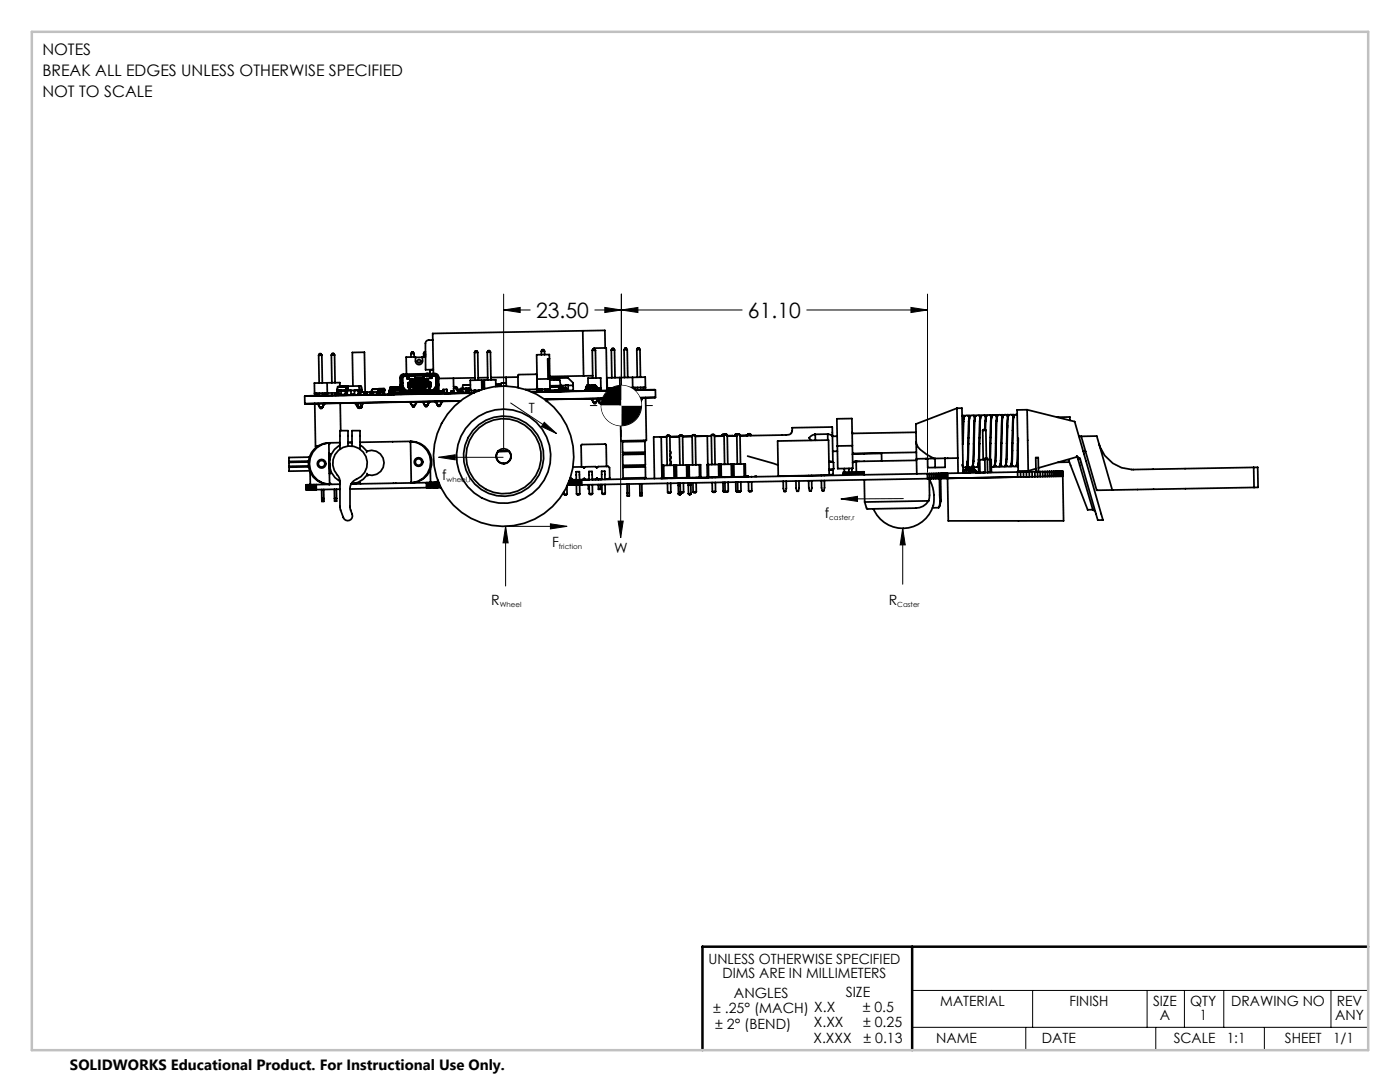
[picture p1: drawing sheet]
<svg xmlns="http://www.w3.org/2000/svg" width="279mm" height="216mm" viewBox="0 0 279 216" stroke-linecap="round" stroke-linejoin="round" font-family="sans-serif">
<g fill="none" stroke="#000" stroke-width=".35">
<path d="M62.4 79h-.5M62.4 79h.1M62.7 79h.1M62.8 78.5v.5M62.8 79h-.1M62.8 79h-1.9M62.8 79h-2v1.5h2M63.2 78.5v.5M63.6 70.9l.1 5.5M63.7 78.5v.4M64.2 70.9h-.6M64.2 70.9l-.2-.3h-.2l-.2 .3"/>
<path d="M64.2 70.9l.1 5.5M64.4 78.4v.5M64.9 78.4v.5M65.3 76.4v2.5h.1M65.4 78.9h.1M66.1 70.8l.1 5.6M66.3 78.4v.5M66.8 70.8h-.7M66.8 70.8l-.2-.3h-.3l-.2 .3M66.8 70.8l.1 5.6M66.9 78.4v.5M67.1 78.9h.1"/>
<path d="M67.3 77.8h.1M67.3 77.8v.3M67.3 78.1l.1 .6h.3M67.4 78.4l-4.6 .1M67.4 77.8h.1M67.4 77.8h-.1M67.4 78.1h.1M67.4 78.1h-.1M67.4 78.7v.2M67.6 77.8l.1 1.1M67.6 77.1h.1M67.6 78.1h-.2"/>
<path d="M67.7 78.6h.1M67.8 77.1v-.8l-5.1 .1 .1 2.1M68.1 77.8v1.1M68.1 78.6h.1M68.1 78.7h-.4M68.2 77.1h.1M68.3 77.1h.1M68.3 78.9h.1M68.4 77.1h.1M68.6 77.1h.1M68.7 78.9h-.4M68.7 78.9h.1"/>
<path d="M68.8 78.9h.1M68.9 77.1h.1M68.9 77.8v.8M68.9 78h-.8M68.9 78.6h.1M68.9 78.6v.3M68.9 78.7h-.8M69 77.9l.1 .8M69.1 77.8h-1.7M69.1 78.6h-.2M69.1 78.7h.1M69.1 77.1l-1.7 .1-.1 .6"/>
<path d="M69.1 78.7l.2 .1M69.2 78.9h-.1M69.2 78.9h.1M69.3 78.9h-.1M69.3 77.9v1M69.3 78.7h-.2M69.4 77.1l.1 .5h-.4M70 77.9l.1 .9M70.2 78.8h.1M70.4 78.8h-.1M70.4 78.8h.1M70.4 77l-.1-6.7h2.4l.2 8.5"/>
<path d="M70.5 78.8h-.1M70.6 78.8h.1M70.7 78.8h.1M70.7 77.9l.1 .9M70.8 78.6h-.7M70.8 78.8h-.7M71.5 77.9v.9M71.6 77.1h.5l.1 .6M71.6 78.8h-.1M71.6 78.8h.1M71.7 78.7l-.2 .1M71.7 78.6v.1"/>
<path d="M71.7 78.6h-.2M71.7 78.8h.1M71.7 77.9v.7M71.7 77.9l-.1-.9-2.5 .1-.1 .8M71.7 77.9h-2.7M71.8 78.8h-.1M71.8 78.8h.1M71.9 77.8v.2M71.9 78v.8M71.9 78.5h.1M71.9 78.6h-.2M71.9 77.1h.1"/>
<path d="M71.9 78.3h.8v.3M72 78.4l-.1 .4M72 78.8h-.2M72 78.8h.1M72.1 77.8h.1M72.1 77.8h-.4M72.1 78h.1M72.1 78h-.2M72.2 77.7l-.1 .1M72.2 77.7v.3M72.2 78h.1M72.2 78h-.1"/>
<path d="M72.2 78v.3M72.6 78.3l.1 .3M72.7 78.6v.2M72.9 78.8h-.1M72.9 78.8h.1M73 78.8h-.1M73 78.8h.1M73.1 78.8h-.1M73.2 78.3v.5M73.9 78.3l.1 .5M74 78.5v-.3h-.8v.4M74.1 78.5l-.1 .2"/>
<path d="M74.2 78.8h-.1M74.2 78.8h.1M74.2 78.3l.2 .4M74.2 78.3h-.1M74.2 78.1l-.3 .1M74.3 78.8h-.1M74.4 78.3h-.2M74.5 78.3v.5M74.5 77.7h.1M74.6 77.7h.1M75.2 77.7h.1M75.2 78.3v.2"/>
<path d="M75.2 78.5v.3M75.2 78.5v-.3h-.8v.3M75.5 78.7h-.1M75.5 78.7h.1M75.5 77.8v.2M75.5 78l.3 .2M75.5 78.2l.2 .5M75.5 78.3l-.2 .4M75.5 78.3l-.1-.6h-1l-.2 .1v.5M75.5 78.3h-.3M75.5 78.2l.2 .4M75.5 77.6v.2"/>
<path d="M75.5 77.6h1.2v.2M75.5 77.6h.1M75.6 78.7h-.1M75.7 78.5v.2M75.8 78.3l-.1 .2M75.9 77.8v.2M75.9 78h-.4M75.9 78v.2M76.3 77.8v.4M76.4 78.3l.1 .4M76.5 78.5v-.3h-.8v.3M76.7 78.7h-.1"/>
<path d="M76.7 78.7h.1M76.7 77.8h-1.2M76.7 77.8v.1M76.7 77.9l-.4 .1M76.7 77.9v.7h-.2M76.8 78.7h-.1M76.8 78.7h.1M77.4 78.7h.1M77.5 78.7h-.1M77.6 78.3v.4h.4M77.7 78l-.1 .3M77.7 78.7h.1"/>
<path d="M77.8 77.6h.1M77.8 77.6v.1M77.8 77.7h.1M77.8 77.7l.2 .9M77.8 77.9h-.2v.4M77.8 78.7h-.1M77.9 77.6h.1M77.9 77.6h-.1M77.9 77.7h-.1M77.9 77.7h.1M77.9 78.7h.1M78 78.6h.1"/>
<path d="M78.1 78.5l-.2 .2M78.1 77.6v.9M78.1 77.7h-.2M78.3 77.2v.1M78.4 77.7l-.2 .2-.1 .6M78.4 77.9l-.1 .6-.1 .2M78.4 77.7l.1 .2M78.5 77.9l.1 .7M78.5 77.6h-.6M78.5 77.6l-.1 .1M78.5 77.2h.1M78.5 77.7h-.1"/>
<path d="M78.5 77.9h.1M78.5 77.5v.1M78.5 77.5h.1M78.5 78.7h.1M78.5 78.5h.1M78.5 78.5v.2M78.5 78.6h-.2M78.6 78.6h.1M78.6 78.7h-.1M78.7 77.2h.1M78.7 77.5h.1M78.8 78.6h-.3"/>
<path d="M78.8 77.2h.1M79.2 77.2h.1M79.3 77.2h.1M79.4 77.5h.1M79.7 77.2h.1M79.8 77.5h.1M79.8 77.2h.1M79.9 77.2l-2 .1-.1 .3M79.9 77.5h-1.4M79.9 77.7h-1.5M79.9 77.9h-1.5M80 78.7h.1"/>
<path d="M80 78.6v.1M80 78.6h.1M80.1 78.7h-.1M80.1 78.7h.1M80.2 75l.3-.1 6.4-.1 .4 .4v1.6l-1 1.4-5.1 .1-1.1-1.3v-1.6zM80.3 78.5v.1M80.3 78.5h-.2M80.3 77.6v1.1h-.2M80.3 77.7l.1 .2M80.3 78.2l-.3 .5M80.3 78.5h-.1M80.3 75.2l6.6-.2 .2 .2 .1 1.6-1 1.2-5 .1-.9-1.2z"/>
<path d="M80.4 76.4h-.1M80.4 77h-.1M80.4 77.8v.1M80.5 77.9h-.2M80.5 77.9v.8M80.5 77.9h.1M80.6 78v.6M80.6 75.1l-.2 .2v1.8M81.1 75v.1M81.2 75v.2l-.1-.1M81.2 75v.6M81.4 76.4l.1 .1"/>
<path d="M81.4 76.4v.8M81.4 76.9h.5M81.4 77.2h.1M81.4 77.2l.4 .7 .1-.2M81.5 76.3l-.1 .1M81.5 76.3v.1M81.5 76.5v.6M81.5 77.1l-.1 .1M81.5 77.1l.4 .6M81.5 76.4v.1M81.6 75.3h-.4v.3M81.6 75.3v.3"/>
<path d="M81.6 75.6h-.4M81.6 75.2v-.2v.3M81.6 75.2v.4M81.7 75l-.1 .2M81.7 75h.1M81.9 76.6v.6h.4v-.3M81.9 76.6h.4v.3M81.9 76v-.1h.4v.4M81.9 76.6v.1M81.9 76.7v.2M81.9 76.9h.1M82 70.6v.6"/>
<path d="M82.3 76.6v.1M82.3 76.7h-.4M82.3 76.7v.2M82.3 76.9h-.4M82.3 76.9h.1M82.3 76.3v-.7h-.4v.7M82.5 77.7h-.6M82.6 77.4l-.1 .3M82.6 77.4l.1 .1-.2 .4v-.2M82.6 70.5l-.6 .1M82.6 70.5l-.1-.3h-.3l-.2 .4M82.6 70.5l.1 .7"/>
<path d="M82.7 75h.1M82.7 75l.1 .3M82.7 76.6h.4v.6h-.4zM82.7 76.9h-.4M82.7 76v-.1h.4v.4M82.7 76.6l.4 .1M82.7 76.9h.1M82.8 75.3h.1M82.8 75.3l.1 .1M83.1 76.6v.1M83.1 76.7v.1M83.1 76.8l-.4 .1"/>
<path d="M83.1 76.8v.1M83.1 76.3v-.7h-.4v.7M83.5 76.6h.4v.6h-.4zM83.5 76.9h-.4M83.5 76v-.2h.4v.5M83.5 76.6l.4 .1M83.5 76.8h.1M83.7 78.1h.1M83.7 78.1v.4zM83.9 76.6v.1M83.9 76.7v.1M83.9 76.8h-.4"/>
<path d="M83.9 76.8h.1M83.9 76.3v-.8l-.4 .1v.7M84.3 76.6h.4v.6h-.4zM84.3 71.3h-1.4M84.3 76.9h-.4M84.3 76v-.2h.4v.5M84.3 76.6h.4M84.3 76.8h.1M84.5 75.2v.2M84.5 75.2h.1M84.5 75.4h-1.7M84.5 70.5l.1 .7"/>
<path d="M84.7 75l-.2 .2M84.7 75h.1M84.7 76.6h.1M84.7 76.6v.2M84.7 76.8h-.4M84.7 76.8h.1M84.7 76.3v-.8h-.4v.8M84.7 77.5h-2M84.8 77.4h-2.2M84.8 77.4l.2 .3M84.8 77.4l.1 .4M84.9 70.2h-.2l-.2 .3"/>
<path d="M84.9 70.5h-.4M84.9 70.8h.1M84.9 70.8v3h1.6M84.9 71.2h-.6v.9a.7 .7 0 0 1-.7 .7 .7 .7 0 0 1-.7-.7v-.9l-1.8 .1v3.3M84.9 77.8h.1M85 77.7l-.1 .1M85.1 76.6h.4v.6h-.4zM85.1 76.9h-.4M85.1 76v-.2h.4v.5M85.1 76.6h.1M85.1 76.6v.2M85.1 76.8h.1"/>
<path d="M85.5 76.6h.1M85.5 76.6h-.4M85.5 76.6v.2M85.5 76.8h-.4M85.5 76.8h.1M85.5 76.3v-.8h-.4v.8M85.5 74.6l-.2-.1-.3 .1M85.6 77.7h-.6M85.6 77.7v.1M85.6 75l.2 .1M85.6 75h.1M85.8 75.1h.1"/>
<path d="M85.8 75.1v-.1v.5M85.9 76.4h-4.4M85.9 76.4h.1M85.9 76.3h-4.4M85.9 76.3v.1M85.9 76.3l.1 .1M85.9 76.4v.7M85.9 77.1l-.3 .6M85.9 73.9l-.1 .1v.6M86 76.4v.4M86 76.4h-.1M86 76.8l-.5 .1"/>
<path d="M86 76.8v.3M86 77.1l-.4 .7M86 77.1h-.1M86.1 75.5v-.3h-.3v.3M86.1 75.5h-.3M86.2 75.1l-.1-.1v.5M86.2 75.1h.1M86.2 73.8v.1M86.3 75h.1M86.3 75l-.1 .1M86.4 67.9h-.1a1 1 0 0 0-1.4 .5v2.4M86.5 77.8l-5.5 .1"/>
<path d="M86.5 75h.1M86.7 75l.3 .2v1.8M86.9 77.9v.6M87 77.8v.7M87 77.8h.1M87.1 76.8h-.1M87.1 75.5h-.1M87.2 76.3h-.2M87.2 77.5v1h.3M87.2 77.8h-.2M87.2 78l.1 .3 .3 .2M87.2 78.4l.1 .1"/>
<path d="M87.4 78.5h.1M87.5 78.5h.1M87.6 76.7l-.1 .4-.8 1.1-.5 .3h-5l-.5-.2-.8-1.5M87.6 78l.1 .1M87.6 78l-.1-2.8a.7 .7 0 0 0-.7-.7l-6.3 .2a.7 .7 0 0 0-.7 .7l.1 2.8-1.1 .1v.4M87.6 78.5h-.1M87.7 78.1h1v.4h2.1M87.9 78v.1M88.1 78v.1M88.4 78l-.7 .1M88.5 77.8l-.1 .3v-.4h.8v.4M89.1 77.8v.7"/>
<path d="M89.4 78.5h-.1M89.4 78.5h.1M89.8 78.4v.1M90.5 75.5v1.7h.6l.6 1M90.5 78h-.5v.4M90.8 78.5h.1M91.3 78.5h-.5M91.5 78.3l-.5-.8h-.5v.9h-1.3M91.8 78.2h-.1M91.9 78.4h.1M91.9 80l-29.1 .5M91.9 78.2l.5-.1-.2 .3"/>
<path d="M92.3 77.5v.2M92.3 77.7l.1 .6h.5M92.3 77.5h.1M92.3 77.7h.1M92.5 78.3v.1M92.9 78.4h-1M92.9 78.4h.1M92.9 77.5v.2M92.9 77.7h-.9l-.1 .6-.4 .2 .1-.1M92.9 77.7v.6M92.9 76.8h.1M92.9 78.3h.1"/>
<path d="M92.9 78.3v.1M93.1 77.5l.1 .8M93.2 78.3h.1M93.2 78.3h-.3M93.2 78.3v.1M93.2 78.4h.6M93.3 78.4h.1M93.4 78.3h-.2M93.4 78.4h-.1M93.4 77.5v.7M93.4 77.7h-.3M93.4 78.3h.1"/>
<path d="M93.4 78.3v.1M93.4 76.8h.1M93.5 78.2v-.3h.7v.5M93.5 78.3h-.1M93.5 78.2v.2M93.5 76.8h.1M93.6 78l-.1 .2M93.6 77.5l.1 .4M93.8 78.4h.1M93.9 76.8l-1.5 .1-.1 .6M93.9 77.5h-2l-.1 .8h-.5v.2M93.9 77.6h-.3"/>
<path d="M94.5 78.4l-31.7 .6M94.5 78.4h-.7M94.7 77.9v.4M94.7 78.3h-.1M94.7 78.3h.1M94.7 70.3l.1 5.6M94.8 77.9v.3M94.8 75.4l-7.3 .1M95.3 70.3h-.6M95.3 70.3l-.1-.3h-.3l-.2 .3M95.3 70.3l.1 5.6M95.5 77.9v.1"/>
<path d="M95.6 77.9h.1M95.7 77.9h.1M95.7 77.9h-1.1v.4M96.1 75.8l-2.2 .1v2M96.1 75.8l.1 1.9M96.1 75.8l.3 .3 .1-.1M96.3 76v1.7M96.4 77.6h.1M96.4 77.6v.1M96.5 76l.1 1.6M96.7 75.8h2.2l.1 1.3M96.7 75.8v1.8"/>
<path d="M96.7 75.8l-.2 .2M97.2 70.3l.1 5.5M97.3 75.3l-1.9 .1M97.9 70.3h-.7M97.9 70.3l-.2-.3h-.3l-.2 .3M97.9 70.3l.1 5.5M98.9 76.7h.1M99 76.7h.1M99.1 76.7l.1 .4M99.1 76.7h.1M99.4 76.7h.1M99.6 76.7h.1"/>
<path d="M99.9 76.7h.1M100 76.7h-1.1M100.4 76.4h.6h-.9l-.2 .6M100.4 76.4h.1M101 75.3v1.7h-.5M103.4 75.2l-5.4 .1M106.2 78.2l24.6-.4v1.5l-22.1 .4M106.2 78.2h-.1M106.2 78.2h.1M107.1 77.6v.1M107.1 78.2h.1M107.2 74.9l-.2-.2-3.6 .1v2.5"/>
<path d="M107.2 75.2h.1M107.2 75.5h.1M107.2 76.9h.1M107.2 77.4h.1M107.2 77.5h.1M107.2 77.2h.1M107.7 77.7v.5M107.7 77.7h.1v.5M107.7 77.7h.1M107.8 77.7h.1M107.9 77.9h-.1M108 70.1l.1 .7"/>
<path d="M108.1 77.7h.1M108.1 77.7v.5l-.3-.4M108.2 78.1l-.1 .1M108.2 77.7v.5M108.2 78.1h.1M108.7 70.1h-.7M108.7 70.1l-.2-.3h-.3l-.2 .3M108.7 70.1v.7M108.8 77.6v.5M108.8 78.1h.1M108.9 77.7l-.1 .4M108.9 77.6v.1"/>
<path d="M108.9 77.9h.4M109 77.8l.1 .3M109.1 79.7l-.1 .2M109.3 79.7l-.3 .4M109.3 77.6v.5M109.3 78h-.2M109.7 71.6h-.4l.1 4M109.7 75.5l3.7-.1 1 1v1.5h-1M109.7 75.6h-2.5M109.8 75.8h.1M109.8 77.6l-4.9 .1M109.9 78.1h-.1l-.2-7.4-2.5 .1 .1 7.4h-.1"/>
<path d="M109.9 78.1h.1M109.9 75.5h.1M110 75.5h.1M110.1 75.5h.1M110.1 78.1h-.2M110.1 78.1h.1M110.2 78.1h-.1M110.2 78.1h.1M110.3 78.1h-.1M110.7 75.8h.1M110.7 78v.1M110.7 75.5h.1"/>
<path d="M110.8 77.8l-.1 .2M110.8 78v.1M110.9 75.5h.1M111.1 75.8h.1M111.1 78.1h-.1M111.1 78.1h.1M111.1 75.4v.1M111.2 77.8v.3M111.2 78h-1.4M111.3 77.8h.1M111.4 75.4h.1M111.5 77.8l-1.7 .1"/>
<path d="M111.5 77.6l-.3 .5M111.6 75.8l.3 1.1M111.6 75.8h-1.9M111.6 75.8h.1M111.6 77.6h.1M111.7 75.4h.1M111.8 78.1h-.1M111.8 78.1h.1M111.8 76.9h.1M111.8 76.9l-2.1 .1M111.8 77.2h.1M111.8 77.2l-2 .1"/>
<path d="M111.8 77.6h-.3v.5M111.8 77.6h.1M111.8 78v.1M111.9 76.9h-.1M111.9 76.9v.3M111.9 77.2l.1 .1v.3M111.9 77.2h.1M111.9 77.2h-.1M111.9 77.2l-.1 .4M111.9 77.6h.1M112 77.6h.1M112 76.9l.3 .2v.5"/>
<path d="M112.1 77.6h-.1M112.1 77.6h.1M112.2 78l-.1 .1M112.2 77.6h.1M112.3 77.6h.1M112.4 77.6h.1M112.5 77.6h.1M112.6 77.5v.1M112.7 77.5h.1M112.8 77.5h.3v.6M112.8 77.5h.1M112.8 77.5v.1"/>
<path d="M112.8 78v.1M112.9 76.9h-1M112.9 77.5v-.7h.5v1.3l-.3-.5M112.9 77.5l.1 .1M113.1 78v-.4h-1.5v.5M113.7 78.1h-.1M113.7 78.1h.1M114.4 76.9h-1M114.5 78h-.1M114.5 78h.1M114.6 78h-.1M116.3 66l.2 9"/>
<path d="M116.7 78h-.2M116.7 78h.1M117.2 77v.2M117.2 77.2v.3M117.2 77.5v.5M117.2 77.5h.3M117.2 77.5l-.3 .5M117.2 77h.1M117.2 77.2h.1M117.2 76.8h1.6v.2M117.2 76.8h.1M117.2 76.8v.2"/>
<path d="M117.4 77.4v.1M117.4 76.8l-.1-1.3 2.6-.1v2.5h.1M117.4 76.8h.1M117.5 78h-.1M117.5 78h.1M117.5 77.5h.1M117.5 77.9v.1M117.6 77.5h.1M117.7 77.5h-.1M117.7 77.5h.1M117.8 77.5h.1M117.8 77.9v.1"/>
<path d="M117.9 77.5h.1M117.9 79.6l.5 .6M118 77.5h.1M118.1 77.5h.1M118.1 77.4v.1M118.1 79.6l.3 .6M118.2 76.8h-.1M118.2 77.4h-.1M118.2 69.9l.1 5.5M118.2 77.4h.1M118.3 75l-8.6 .1M118.3 77.4h.1"/>
<path d="M118.3 77.9v.1M118.4 77.4h.1M118.5 76.8h.1M118.5 77.4h.1M118.5 77.4v.1M118.5 77.9l.2 .1M118.6 69.6v-.1l2.4-.1 .1 8.5M118.7 77.4l.1 .5-1.5 .1v-.5h1.7M118.8 77.4h-.3M118.8 77.4v.6M118.8 77.5l.3 .5M118.8 69.9h-.6"/>
<path d="M118.8 69.9l-.1-.3h-.3l-.2 .3M118.8 69.9l.1 5.5M118.8 77h.1M118.8 77v.2M118.8 77.2h.1M118.8 77.2v.2M119 77.8v.1M119.2 78l-.2-.2-.1-.6h-1.8v.6l-.2 .2M119.2 79.5l-.2 .7M119.3 79.8l.2 .4M119.4 78l-.2-.2-.2-.8h-1.9l-.2 .2v.6l-.2 .2M119.4 78h.1"/>
<path d="M119.4 79.5l-.4 .7M119.5 77.5v.4M119.8 79.5l-.1 .9M119.9 77.4l-.8 .1M120 77.9h.1M120.1 79.5l.2 .9M120.8 69.4l-.1-3.5-34.3 .6 .1 8.1M120.8 79.5l-.4 .7M121.1 77.9h.1M121.6 77.4v.5M121.7 79.5l.5 .6M122 79.5l.2 .6"/>
<path d="M122 69.8l.1 5.6M122.1 77.4l.1 .5M122.6 69.8l.1 5.6M122.6 69.8h-.6M122.6 69.8l-.1-.3h-.3l-.2 .3M122.8 77.4v.5M123 79.5l-.2 .6M123.3 79.5l-.5 .6M123.3 77.4v.5M123.7 75.3v2.6h.1M123.8 77.9h.1M124.1 77.9h.1"/>
<path d="M124.2 77.4v.5M124.5 69.8l.1 5.5M124.7 77.9h-.6M124.7 77.9h.1M124.7 77.4v.5M125.2 69.8h-.7M125.2 69.8l-.2-.3h-.3l-.2 .3M125.2 69.8l.1 5.5M125.3 77.3v.5M126.2 77.8h.1M126.2 75.3v2.5M126.7 77.3v.5"/>
<path d="M126.8 79.4l.5 .7M127 79.4l.3 .7M127.1 69.7l.1 5.6M127.2 77.3v.5M127.7 69.7h-.6M127.7 69.7l-.2-.3h-.2l-.2 .3M127.7 69.7l.1 5.6M127.9 77.3v.5M128.1 79.4l-.2 .6M128.3 79.4l-.4 .7M128.4 77.3v.5M128.8 77.8h1.9"/>
<path d="M128.8 77.3l-7.6 .1M128.8 77.8l-22.7 .4M128.8 77.8v-2.5l-7.6 .1v2.5h-.1M128.8 79.4l-20 .3M128.8 79.4l.2 8.5-5.1 .1-.1-8.5M128.9 77.8h-.1M128.9 77.8h.1M129.7 77.8h.1M130.7 79.3l-1.9 .1M57.7 92.1v.2M57.7 92.3v.7M57.7 93v.2"/>
<path d="M57.7 93.2v.8l4.1-.1M60.9 80.5h1.9M61.2 96.7v1M61.3 96.7v1M61.4 96.7v1M61.5 92.2l-3.8 .1M61.6 93h-3.9M61.6 92l-3.9 .1M61.6 93.2h-3.9M61.6 96.7v1M61.7 91.2l-4 .1v.8M61.8 96.7v1"/>
<path d="M61.9 94.2a4.1 4.1 0 0 0 3.6 2.4M61.9 94.2v2.5M62 96.7v1M62.3 96.7v1M62.5 96.7l.1 1M62.8 80.5l.2 8.6 .4-.1M62.8 96.7v1M63.1 96.7v1M63.3 80.5l.5 .7M63.5 80.5l.3 .7M64.2 97.7v1.8M64.4 81.2h-.6"/>
<path d="M64.4 81.2l-.2 .3h-.2l-.2-.3M64.6 97.7v2.4h-.4v-.6M64.6 80.5l-.2 .7M64.6 99.5h-.4M64.8 80.5l-.4 .7M65.6 88.4a4.1 4.1 0 0 0-3.7 5.8M65.6 88.4l.2 .2M65.6 88.4a4.1 4.1 0 0 0-3.8 4.2 4.1 4.1 0 0 0 4 4M65.6 88.4l.2 8.3M65.7 90.5v2M65.7 92.5l.3 2M65.7 92.5l.1 2"/>
<path d="M65.9 90.5l-.1 1.4M66 96.4l-.2 .3M67.1 97.6l.1 2.4h-.4l-.1-2.4M67.2 99.4h-.4M67.6 89.9a3.5 3.5 0 0 1 5.3 .9 3.5 3.5 0 0 1-2.1 5l-.6 .6-.3 .8v4.5a1.78 1.78 0 0 1 .1 1.9 .94 .94 0 0 1-1.5-.3l-.6-2v-5.2l-.3-.9a3.7 3.7 0 0 1 0-5.3zM67.9 88.8a4.1 4.1 0 0 0-.1 7.3M67.9 97.6l-6.8 .1M67.9 96.6l-6.8 .1v1M67.9 88.3l-2.3 .1M67.9 80.5l.1 5.4M69.4 89v-3.1h-1.5v3.7M69.4 88.3h.8"/>
<path d="M70.2 89v-3.1h1.6v3.7M70.2 88.3h-.4M71.3 81.1l.1 .2M71.4 81.2l-.6-.8 .5 .5 .1 .4M71.4 81.1v.2M71.4 81.3h.1M71.5 80.4l-.1 .9M71.8 88.8l1.4 1.2M71.9 96.3l-1.8 .2M71.9 80.4l.1 .9M72 81.2v.1M72 81.3h-.6"/>
<path d="M72 81.3l-.1 .2h-.3l-.2-.2M72.2 81l-.2 .3M72.6 80.4l-.6 .9M73.2 90v.3M73.2 90a2.5 2.5 0 0 1 3.4 2.3 2.5 2.5 0 0 1-3.3 2.4M73.2 94.5l.1 .2M73.3 94.7a4.1 4.1 0 0 1-3.2 1.9l16.9-.3M73.3 94.7l.1 .3M81.7 80.2l.5 .7M81.9 88.1l-.1 .2M81.9 88.1l-10.1 .2M81.9 88.1l.2 8.2"/>
<path d="M82 88.1a4.1 4.1 0 0 1 3.9 5.6M82 80.2l.2 .7M82 96.2l.1 .1M82.1 96.4h.1M82.1 88.1a4.1 4.1 0 0 1 3.9 4 4.1 4.1 0 0 1-3.7 4.2M82.8 80.9h-.6M82.8 80.9l-.1 .3h-.3l-.2-.3M83 80.2l-.2 .7M83.3 80.2l-.5 .7M84.3 80.2l.4 .6M84.5 80.2l.2 .6M85.1 96.3v1"/>
<path d="M85.4 80.8h-.7M85.4 80.8l-.2 .3h-.3l-.2-.3M85.4 96.3v1M85.6 80.1l-.2 .7M85.7 96.3v1M85.8 80.1l-.4 .7M85.9 93.7a4.1 4.1 0 0 1-3.8 2.7M85.9 93.7l.1 3.6M86.2 96.3v1M86.4 96.3v1M86.6 96.3v1M86.8 96.3v1"/>
<path d="M86.8 80.1l.5 .7M86.9 96.3v1M87 96.3v1M87 80.1l.3 .7M87.1 96.3v1M87.1 96.3h-.1M87.2 96.3v1M87.2 97.3l-17.4 .3M87.3 96.3v1M87.3 97.3h-.1M87.3 95.8l.1 .5M87.4 96.3v1"/>
<path d="M87.4 97.3h-.1M87.5 96.3h-.4M87.6 96.4v.9M87.8 96.9v.4M87.8 97.3h-.4M87.9 80.8h-.6M87.9 80.8l-.2 .3h-.2l-.2-.3M88 97.3h-.2M88.1 80.1l-.2 .7M88.3 80.1l-.4 .7M99.4 90.1h.1M101.6 90.1a1.45 1.45 0 0 1-.1 2 1.45 1.45 0 0 1-2 0 1.45 1.45 0 0 1-.1-2"/>
<path d="M101.6 90.1h-2.2M101.6 90a1.5 1.5 0 0 0-2.2 .1M101.6 90v.1M101.6 90a1.5 1.5 0 0 1 0 2.1 1.5 1.5 0 0 1-2.1 0 1.5 1.5 0 0 1-.1-2M101.6 90l-2.2 .1M112.5 98.2v.4M113.1 97.1l.1 1.5M113.2 98.6h-.7M113.2 98.6l-.2 .2h-.3l-.2-.2M113.4 96.4v.4M113.6 96v.8M113.8 95.8v1"/>
<path d="M113.8 95.8h-.1M113.8 95.3v.5M113.8 95.7l.3-.2 .2 .2h.7M113.9 95.8v1M114 95.8v1M114 96.8h-.7M114.1 95.8v1M114.1 96.8h-.1M114.2 95.8v1M114.2 95.6h.1M114.3 95.8v1M114.3 93.2h2l.3 .2 .2-.3h2l.3 .3 .3-.3h2l.2 .2 .1 2-.3 .3h-.7"/>
<path d="M114.4 95.8v1M114.6 95.8v1M114.8 95.8v1M115.3 95.8v1M115.5 95.8l.1 1M115.7 95.8l-.1-1.7h-.6l.1 4.5M115.7 96.8v1.7M115.7 98.5l-.6 .1M115.7 98.5l-.2 .2h-.3l-.1-.1M115.8 95.8v1M116.1 95.8v1M116.6 95.7h.1"/>
<path d="M116.6 95.7h-.9M116.7 95.7h.1M116.7 95.7h-.1M116.8 95.6l-.4 .1M116.9 95.7l-.3-.3-.2 .3M117.4 95.7h.1M117.4 96.7v.9h.2M117.6 95.7h-.9M117.6 96.7v1.8M118.2 95.7v-1.6h-.7l.1 1.6M118.2 96.7v1.8M118.2 98.5h-.6"/>
<path d="M118.2 98.5l-.1 .2h-.3l-.2-.2M118.9 95.7l.2-.3 .3 .3M119 80.2h-.6M119 80.2l-.2 .3h-.2l-.2-.3M119.5 80.2l.2 .2M119.5 80.2l.2 .1M119.7 80.3v.1M119.7 80.4h.1M119.8 95.6v.1M119.8 96.7v.9h-.4v-.9M120.1 95.6l-1.9 .1M120.1 96.7v1.8"/>
<path d="M120.3 80.4h-.6M120.3 80.4l-.2 .2h-.3l-.1-.2M120.3 80.4h.1M120.4 80.2l-.1 .2M120.7 95.7v-1.7h-.6v1.7M120.8 96.7v1.8M120.8 98.5l-.2 .1h-.3l-.2-.1M120.8 98.5h-.7M121 93.1l-.1-4.4h-4.7l-.2 .2 .1 4.3M122.8 80.1h-.6M122.8 80.1l-.1 .3-.3 .1-.2-.4M124.2 88.2l.1 2.1"/>
<path d="M124.3 90.3l.2 .2M124.3 90.7v2.2M124.3 92.9l.2 .2M124.3 93.3l.1 2.1M124.4 95.4l.2 .2M124.4 88l-.2 .2M124.5 90.5l-.2 .2M124.5 93.1l-.2 .2M125.5 96.6l.1 2.4h-.4l-.1-2.4M125.6 98.4h-.4M127.9 80l-.6 .1M127.9 80l-.2 .4h-.2l-.2-.3"/>
<path d="M128.1 96.5v2.4h-.4v-2.4M128.1 98.3h-.4M128.5 87.9l.2 .2M128.5 90.4l-4 .1M128.5 90.4l.2 .2M128.6 93l-4.1 .1M128.6 93l.2 .2M128.7 88.1v2.1M128.7 88.1l-4.5 .1M128.7 90.2l-4.4 .1M128.7 90.2l-.2 .2M128.7 90.6l-4.4 .1"/>
<path d="M128.7 90.6l.1 2.2M128.8 92.8l-4.5 .1M128.8 92.8l-.2 .2M128.8 93.2l-4.5 .1M128.8 93.2v2.1M128.8 95.3l-4.4 .1M128.8 95.3l-.2 .2M131.7 87.2h.3l.1 8.3h-.2M132.5 92.9v2.5M133 87l.1 5.9M133 87.2h-2.5l.1 8.3M133.2 95.4h.1"/>
<path d="M133.2 96.4v1.8M133.7 87l-.2-.2-.3 .1-.2 .1M133.7 87h-.7M133.7 87l.1 5.8M133.7 90l.2 .4-.2 .3M133.8 91l.1 .3-.1 .3M133.8 91.9l.1 .3-.1 .4M133.8 95.4h.1M133.9 96.4v1.8M133.9 98.2h-.7M133.9 98.2l-.2 .2h-.3l-.2-.2M134.5 92.8v2.6"/>
<path d="M134.7 92.8l.1 2.6M135 92.8v2.6M135.4 96.4v2.2M135.4 98.6h.1M135.6 87l.1 5.8M135.6 87.1h-1.9M135.7 95.3v.1M135.8 96.4v1.8M135.8 96.8l-.4 .1M135.9 98.3v.2M135.9 98.5l-.5 .1M135.9 98.5l-.2 .3-.3-.2"/>
<path d="M135.9 98.5h.1M136.2 87l-.1-.2h-.4l-.1 .2M136.2 87h-.6M136.2 87l.1 5.8M136.4 95.3v.1M136.4 96.4v1.8M136.4 98.2h-.6M136.4 98.2l-.1 .1h-.4l-.1-.1M137 92.8l.1 2.5M137.3 92.8v2.5M137.4 96.4v2.1M137.4 98.5h.1"/>
<path d="M137.5 92.8l.1 2.5M137.9 96.4v2.1M137.9 96.8h-.5M137.9 98.5h-.5M137.9 98.5l-.2 .2-.3-.2M137.9 98.5h.1M138.1 86.9l.1 5.9M138.1 87.1h-1.9M138.3 95.3v.1M138.3 96.4v1.7M138.8 86.9l-.2-.1h-.3l-.2 .1M138.8 86.9h-.7"/>
<path d="M138.8 86.9l.1 5.9M138.9 95.3h.1M138.9 96.3l.1 1.8M139 98.1h-.7M139 98.1l-.2 .2h-.3l-.2-.2M139.6 92.7v2.6M141.2 95.3l-.1-2.6 7.6-.1 .1 2.5-16.6 .3v-2.5l7.6-.2 .1 2.6M141.3 95.2v.1M141.4 92.7v2.5M142 86.9l.1 5.8M142 87l-3.2 .1 2.4-.1 .1 5.7M142.1 95.2v.1"/>
<path d="M142.1 96.3l.1 1.8M142.6 86.8l-.2-.1h-.3l-.1 .2M142.6 86.8l-.6 .1M142.6 86.8l.1 5.9M142.8 95.2v.1M142.8 96.3v1.8M142.8 98.1h-.6M142.8 98.1l-.2 .1h-.3l-.1-.1M143.4 92.7v2.5M143.7 92.7v2.5M143.9 92.7l.1 2.5M144.1 86.8v.2"/>
<path d="M144.3 96.2v1.8M144.3 98l.2 .2h.3M144.5 87h-1.9M144.5 87l-1.9 .1M144.6 86.7h-.3l-.2 .1M144.7 95.2h.1M144.7 86.6h.3l.1 .2M144.7 86.6l-.2 .2 .1 5.8M144.7 96.2v1.8l.2 .2h.3l.1-.2M145.1 86.8l.1 5.8M145.1 86.8h-1M145.1 86.9l1.3 .1"/>
<path d="M145.3 95.2h.1M145.3 96.2v1.8M145.3 98h-1M145.9 92.6l.1 2.6M146.2 92.6v2.6M146.4 92.6l.1 2.5-.1 .1M146.5 95.2h.1M146.6 95.2h.2M146.6 86.9h.1M146.7 86.8v.1M146.8 96.2l.1 1.8M146.9 98l.1 .1h.4"/>
<path d="M147 86.9h-.4M147 87h-1.9M147.2 86.6h-.4l-.1 .2M147.2 95.1v.1M147.2 86.6h.3l.2 .2M147.2 86.6l-.2 .2 .1 5.8M147.2 96.2v1.8l.2 .1h.3l.2-.1M147.7 86.8h-1M147.7 86.8l.1 5.8M147.7 86.9h1.4M147.7 87l9.1-.2a1.09 1.09 0 0 0 1.3-1.4l8-.2v1.8M147.8 95.1v.1"/>
<path d="M147.8 96.2l.1 1.8M147.9 98h-1M148.5 92.6v2.5M149.2 91l6.1 1.8M149.2 86.7v.2M149.3 95h-.5M149.3 95l-.2 .2M149.4 95.1v.1M149.4 96.2v1.7M149.8 86.7l-.1-.1h-.3l-.2 .1M149.8 86.7h-.6M149.8 86.7v.2"/>
<path d="M150 95.1h.1M150 96.1v1.8M150 97.9l-.1 .2h-.3l-.2-.2M150 97.9h-.6M150.7 95v.1M150.9 95v.1M155.2 88l10.2-.2 .1 7-10.2 .2zM156.3 95h.1M156.9 95h.1M156.9 96v1.5l-.1 .6h-.3l-.2-.6v-1.5M158.8 94.9v.1M159.4 94.9v.1"/>
<path d="M159.4 96l.1 1.4-.2 .6h-.3l-.1-.6-.1-1.4M161.4 94.9h.1M162 94.9h.1M162 95.9v1.5l-.1 .6h-.3l-.2-.6v-1.5M162.7 86.7l-.5 .1-.7 .6 .4 .5M162.7 86.7v1.2M163.9 94.8v.1M164.5 94.8v.1M164.5 95.9l.1 1.4-.2 .6h-.3l-.1-.6-.1-1.4M165.2 86.6l.9 .4M165.2 86.6v1.2M165.2 86.6l-2.5 .1"/>
<path d="M165.5 93.7h.8v1h-.8M165.8 92.1h-.4M165.8 92.1l.5 .2M165.8 92.1l-.4 .1M166.1 87l.1 5.2M166.3 92.3h.1M166.3 92.3l.1 1.2M166.3 93.5l-.5 .2-.3-.1M166.4 93.5h.1M166.4 93.5l-.3 .2M167.1 87l-1 .1M167.1 90l-.9 .1"/>
<path d="M168.3 94.5l4.2-.1zM168.5 93.5v.7M169.4 93.5v.7M170 93.5v.7M170.1 88.9l.1 4.6h-3l-.1-4.5M170.1 88.9l-3 .1M170.1 88.9l-.1-5.4-3 .1 .1 5.4M170.2 90.6l5.7-.1 .1 1.5M170.7 92.1l-.5 .2M170.9 94.2l1.6-.1v.6M171 94.2h-2.7v.6M171.1 92.1l-.9 .2"/>
<path d="M172.5 95.7l.1 4.5M182.8 86.3l-12.5 .2-.2-.2M182.8 88.3a3.3 3.3 0 0 0 2.1 2.4l1.5 .8M182.8 88.3l.2 6.3M182.9 90.3l-12.6 .2-.2 .2M182.9 91.9l-12 .2v2.1M184.9 91.5l-2 .1M185.1 94.5l-71.3 1.3M185.1 94.5v1M185.1 95.5l-71 1.3M185.3 99.9l-12.7 .3M185.3 99.9a2.96 2.96 0 0 1-2.5 1.5l-9.7 .2-.5-1.4"/>
<path d="M185.4 95.5a12.5 12.5 0 0 1-.1 4.4M185.5 94.5v1M185.5 95.8a7.7 7.7 0 0 1 .8 5M185.9 94.5v1M186.2 94.5l.1 1M186.6 91.5v1.8M186.6 94.5v1M187 94.5v1M187.3 94.5v1M187.5 95.5l.1 4.4M187.6 94.5v1M187.6 99.9l-.1 1.2"/>
<path d="M187.7 95.5l.1 4.4M187.8 99.9h-.2M187.8 99.9l-.3 1.2M187.9 94.5v1M188.2 94.5v1M188.4 94.5v1M188.6 91.5v1.8h-3.5v-1.8M188.6 94.5v1M188.8 94.4v1M188.9 94.4l-3.8 .1M188.9 94.4v1M189 94.4l23.1-.4v1l-9 .2"/>
<path d="M189 94.4v1M189 94.4h-.1M189.1 94.4v1M191 81.5l.2 9.9M191 81.5l-8.2 3.1v3.7M191 81.5l1-.1 .2 13M191.2 91.4l-6.5 .1M191.2 91.4v3M192 92.7a.52 .52 0 0 0 .5 .6 .52 .52 0 0 0 .5-.5M192 82.9l.3 .5M192.1 83h.5M192.2 93.2h.1"/>
<path d="M192.3 83.2l.1 .4M192.3 84.1h-.1M192.4 83.3l-.3 5.3M192.6 94.3h-.4M192.8 93.7v.2M192.8 93.7l-.3 .2M192.9 93.7v.2M192.9 93.4v.3M193 92.1l.1 .7M193.1 92.7a.52 .52 0 0 0 .5 .6 .52 .52 0 0 0 .5-.5M193.2 83h.5M193.2 92.1h-.1"/>
<path d="M193.2 92h-.1M193.3 88.6l-.1 3.9M193.3 88.6h-.1M193.3 93.9h.1M193.3 87.4h-.1M193.3 93.2h-.5M193.4 83.2l.1 .4M193.4 83.5l-.4 9.4M193.4 83.4a.52 .52 0 0 0-.6-.5 .52 .52 0 0 0-.4 .6M193.4 84.1h-.1M193.5 83.3l-.2 5.3M193.5 93.9v.4h-1.3"/>
<path d="M194.2 92.5v.3M194.2 92.7a.52 .52 0 0 0 .5 .5 .52 .52 0 0 0 .5-.5M194.3 82.9l.5 .1M194.3 93.3v.4M194.3 94.2h-.7M194.3 92.1h-.1M194.3 93.7v.5M194.3 92h-.1M194.4 93.7l-.1-.4-1.4 .1-.1 .3M194.4 88.6l-.1 3.9M194.4 88.6h-.1M194.4 93.7v.1"/>
<path d="M194.4 93.7l.2 .1 .1 .3h.3v.2l-.3-.1-.3-.4M194.4 93.7h-1.6M194.4 93.8l-.1 .4M194.4 93.8l-2.2 .1M194.4 87.4h-.1M194.4 93.1l-.5 .1M194.5 83.2l.1 .4M194.5 83.4l-.4 9.5M194.5 83.3a.52 .52 0 0 0-.6-.4 .52 .52 0 0 0-.4 .5M194.5 84l-.1 .1M194.6 83.3l-.2 5.3M195 93.2h.3"/>
<path d="M195.3 92.5v.1M195.3 92.3l-.1 .6M195.4 82.9h.5M195.5 88.5l-.1 3.3M195.5 88.5h-.1M195.5 91.7l.1 2.6M195.5 87.3h-.1M195.6 83.2l.1 .4M195.6 83.4l-.3 8.2M195.6 83.3a.52 .52 0 0 0-.6-.5 .52 .52 0 0 0-.4 .6M195.6 84.1h-.1M195.6 84h-.1"/>
<path d="M195.7 83.3l-.2 5.2M196.1 85.9l.1 5.8M196.3 94.3h.1M196.5 82.9h.5M196.5 91.7h-1.2v2.6h1.3M196.6 85.7h-.3l-.2 .2M196.6 85.7l.2 .2M196.7 83.2l.1 .4M196.7 83.4l-.1 2.3M196.7 83.3a.52 .52 0 0 0-.6-.5 .52 .52 0 0 0-.4 .6M196.7 84h-.1M196.8 85.9h-.7"/>
<path d="M196.8 85.9l.1 5.6M196.8 83.3l-.1 2.5M197 91.7h.8l.1 2.5h-.8M197.1 94.3l-.1-2.8h-.5l.1 2.8M197.6 91.7v2.5M197.6 82.9h.5M197.7 88.5l-.1 3.2M197.7 88.5h-.1M197.7 87.3h-.1M197.8 83.1l.1 .4M197.8 83.4l-.3 8.3M197.8 83.3a.52 .52 0 0 0-.6-.5 .52 .52 0 0 0-.4 .6"/>
<path d="M197.8 84h-.1M197.9 83.3l-.2 5.2M198.5 92.7a.48 .48 0 0 1-.7 .4M198.6 92.5v.2M198.6 92.6a.52 .52 0 0 0 .5 .6 .52 .52 0 0 0 .5-.5M198.7 82.9h.5M198.7 92h-.1M198.7 91.9h-.1M198.8 88.5l-.1 3.9M198.8 88.5h-.1M198.8 87.3h-.1M198.8 93.1h-.5"/>
<path d="M198.9 83.1l.1 .4M198.9 83.4l-.4 9.4M198.9 83.3a.52 .52 0 0 0-.6-.5 .52 .52 0 0 0-.4 .6M198.9 84h-.1M199 83.2l-.2 5.3M199.7 92.4v.3M199.7 92.6a.52 .52 0 0 0 .5 .5 .52 .52 0 0 0 .5-.5M199.8 82.8l.5 .1M199.8 92h-.1M199.8 91.9h-.1M199.9 88.5l-.1 3.9M199.9 88.5h-.1"/>
<path d="M199.9 93l-.5 .1M200 83.1l.1 .4M200 83.3l-.4 9.5M200 83.2a.52 .52 0 0 0-.6-.4 .52 .52 0 0 0-.4 .5M200.1 83.2l-.2 5.3M200.8 92.4v.3M200.8 92.6a.52 .52 0 0 0 .5 .5 .52 .52 0 0 0 .5-.5M200.9 82.8h.5M200.9 88.4l.1 .1M200.9 91.6l-.1 .1M201 88.4l-.1 4M201 84.7l.1 .7"/>
<path d="M201 93l-.5 .1M201.1 83.1l.1 .4M201.1 83.3l-.4 9.5M201.1 83.2a.52 .52 0 0 0-.6-.5 .52 .52 0 0 0-.4 .6M201.2 83.2l-.2 5.2M201.9 92.4v.3M201.9 92.5a.52 .52 0 0 0 .5 .6 .52 .52 0 0 0 .5-.5M202 82.8h.5M202.1 89.9h-.1M202.1 93h-.5M202.2 83.1l.1 .4M202.2 85.9h-.1"/>
<path d="M202.2 83.3l-.4 9.5M202.2 83.2a.52 .52 0 0 0-.6-.5 .52 .52 0 0 0-.4 .6M202.3 83.2l-.3 9.1M203 92.4v.2M203 92.5l.2 .4M203 82.7l-.4 .1-.3 .5M203.1 94.2v1M203.1 95.2l-18 .3M203.1 88.4l-.2 4.3M203.1 89.9h.1M203.2 87.4v1M203.2 93h-.5"/>
<path d="M203.7 94.2v1M204.3 94.2v1M204.8 94.2l.1 1M204.9 95.2h.1M205 81.8l.2 12.2M205 81.8h-2v3.3l.2 8.9h2M205 81.8l9.5 2.3 5.6 19.7h-1l-3.5-12.3M205.4 94.1v1M206 94.1v1M206.5 94.1v1M206.7 93.5l-1.5 .5M207.1 94.1v1"/>
<path d="M207.3 94.1l-.1-2.8h-.5l.1 2.8M207.6 94.1v1M208.1 94.1v1M208.6 94.1v1M209 94.1v1M209.4 94.1l.1 1M209.8 94.1l.1 1M210.2 94.1v1M210.6 94.1v1M210.9 94.1v1M211 83.3l2.5-.1v.7M211.2 94v1"/>
<path d="M211.4 94v1M211.6 94v1M211.8 94v1M211.9 94v1M212 94v1M212.1 94l.2 9.9h-23l-.2-9.5M213.2 91.8l3.9 9.9h1M213.4 92.2l-2.3 .1M214.9 91.1l3.2 10.6M214.9 91.1v-.1l.7 .5M214.9 91.2l-7.7 2.2M214.9 91.2l.7 .3"/>
<path d="M215.3 87.1l3.6-.1 3.1 10.8M215.8 87.1l3.1 10.7h3.1M216.6 90.1h-.4M219.3 88.6a7 7 0 0 0 6.9 5.1l24.8-.4 .1 4-29.1 .5M222.1 97.8h-.1M250.2 93.3l.1 4M186.3 100.8a6.3 6.3 0 0 1-5.7 4.6 6.3 6.3 0 0 1-6.3-3.9M187.4 101.2l-1.3 .1M218.1 101.7l.5 .4"/>
<circle cx="83.6" cy="72.1" r=".32"/>
<circle cx="64.2" cy="92.5" r=".65"/>
<circle cx="64.2" cy="92.5" r=".86"/>
<circle cx="83.5" cy="92.2" r=".86"/>
<circle cx="83.5" cy="92.2" r=".65"/>
<circle cx="100.5" cy="91" r="7.5"/>
<circle cx="100.5" cy="91" r="14"/>
<circle cx="100.5" cy="91" r="9.4"/>
<circle cx="100.5" cy="91" r="8"/>
</g>
<g fill="#000">
<path d="M82.5 75a.2 .2 0 0 1 .4 0 .2 .2 0 0 1-.4 0zM84.5 75a.2 .2 0 0 1 .4 0 .2 .2 0 0 1-.4 0zM71.9 81.3a.17 .17 0 0 1 .3 0 .17 .17 0 0 1-.3 0zM120.1 80.4a.2 .2 0 0 1 .4 0 .2 .2 0 0 1-.4 0zM71.9 81.3a.17 .17 0 0 1 .3 0 .17 .17 0 0 1-.3 0zM120.1 80.4a.2 .2 0 0 1 .4 0 .2 .2 0 0 1-.4 0zM71.9 81.3a.17 .17 0 0 1 .3 0 .17 .17 0 0 1-.3 0zM120.1 80.4a.2 .2 0 0 1 .4 0 .2 .2 0 0 1-.4 0zM71.9 81.3a.17 .17 0 0 1 .3 0 .17 .17 0 0 1-.3 0zM119.5 80.4a.17 .17 0 0 1 .3 0 .17 .17 0 0 1-.3 0zM120.1 80.4a.2 .2 0 0 1 .4 0 .2 .2 0 0 1-.4 0zM71.9 81.3a.17 .17 0 0 1 .3 0 .17 .17 0 0 1-.3 0zM120.1 80.4a.2 .2 0 0 1 .4 0 .2 .2 0 0 1-.4 0zM71.9 81.3a.17 .17 0 0 1 .3 0 .17 .17 0 0 1-.3 0zM120.1 80.4a.2 .2 0 0 1 .4 0 .2 .2 0 0 1-.4 0zM120.1 80.4a.2 .2 0 0 1 .4 0 .2 .2 0 0 1-.4 0zM71.9 81.3a.17 .17 0 0 1 .3 0 .17 .17 0 0 1-.3 0zM71.9 81.3a.17 .17 0 0 1 .3 0 .17 .17 0 0 1-.3 0zM120.1 80.4a.2 .2 0 0 1 .4 0 .2 .2 0 0 1-.4 0zM78.4 78.7a.17 .17 0 0 1 .3 0 .17 .17 0 0 1-.3 0z"/>
<path d="M100.5 61.9l3.3-.6v1.1zM120.7 61.3l3.3 .6-3.3 .5zM124 61.9l3.3-.6v1.1zM181.8 61.3l3.3 .6-3.3 .5z"/>
<path d="M87.5 91.2l3.3-.5v1.1zM167.8 99.6l3.3-.6v1.1zM108.6 84.3l2.5 2.2-3-1.4z"/>
<path d="M124 80.9v4a4 4 0 0 0 4-4zM121.2 78.1a4 4 0 0 0-1.2 2.8h4v-4a4 4 0 0 0-2.8 1.2z"/>
<path d="M100.9 105l.5 3.3h-1zM180.2 105.4l.5 3.3h-1.1zM123.4 104h1l-.5 3.3zM109.8 104.5l3.4 .5-3.4 .5z"/>
</g>
<g fill="none" stroke="#000" stroke-width=".2">
<path d="M100.5 58.7v31.1M124 58.7v21M185.1 58.7v35.5M100.5 61.9l3.3-.6v1.1zM100.5 61.9h5.3M118.7 61.9h29.4M120.7 61.3l3.3 .6-3.3 .5zM124 61.9l3.3-.6v1.1zM161 61.9h24.1M181.8 61.3l3.3 .6-3.3 .5zM87.5 91.2l3.3-.5v1.1zM87.5 91.2h12.9"/>
<path d="M101.9 80.4l9.2 6.1M108.6 84.3l2.5 2.2-3-1.4zM117.8 80.9h1.3M123.9 85.2v22.1M124 85.8v1.3M128.9 80.9h1.3M167.8 99.6l3.3-.6v1.1zM180.3 99.5l-12.5 .1M100.7 105h12.5M100.9 105l.5 3.3h-1zM100.9 105v11.9M109.8 104.5l3.4 .5-3.4 .5z"/>
<path d="M123.4 104h1l-.5 3.3zM180.2 105.4l.5 3.3h-1.1zM180.2 105.4v11.2M182 197.6h91.1M206.1 197.6v7.4M228.9 197.6v7.4M236.4 197.6v7.4M244.2 197.6v7.4M265.6 197.6v7.4M182 205h91M204.7 205v4.5M230.7 205v4.5"/>
<path d="M252.3 205v4.5"/>
<circle cx="124" cy="80.9" r="4"/>
</g>
<path d="M182 188.9v20.7M273 188.9h-132.8v20.7" fill="none" stroke="#000" stroke-width=".5"/>
<path d="M6.3 6.3h266.8v203.2h-266.8z" fill="none" stroke="#c0c0c0" stroke-width=".5"/>
<path d="M124 76.9v4h4a4 4 0 0 0-4-4zM120 80.9a4 4 0 0 0 4 4v-4z" fill="#fff"/>
<g font-size="4.2">
<text x="107" y="63.5">23.50</text>
<text x="149.3" y="63.5">61.10</text>
</g>
<g font-size="3.2">
<text x="8.5" y="11">NOTES</text>
<text x="8.5" y="15.2">BREAK ALL EDGES UNLESS OTHERWISE SPECIFIED</text>
<text x="8.5" y="19.3">NOT TO SCALE</text>
</g>
<text font-size="3" x="14" y="213.5">SOLIDWORKS Educational Product. For Instructional Use Only.</text>
<g font-size="2.8">
<text x="105.5" y="82.4">T</text>
<text x="88.2" y="95.9">f</text>
<text x="164.6" y="103.4">f</text>
<text x="110.2" y="109.2">F</text>
<text x="122.5" y="110.4">W</text>
<text x="98" y="120.7">R</text>
<text x="177.4" y="120.7">R</text>
<text x="141.4" y="192.3">UNLESS OTHERWISE SPECIFIED</text>
<text x="144.2" y="195.1">DIMS ARE IN MILLIMETERS</text>
<text x="142.3" y="202.2">± .25° (MACH) X.X</text>
<text x="146.5" y="199.1">ANGLES</text>
<text x="168.8" y="198.8">SIZE</text>
<text x="172.2" y="201.9">± 0.5</text>
<text x="187.7" y="200.8">MATERIAL</text>
<text x="213.5" y="200.8">FINISH</text>
<text x="230.1" y="200.8">SIZE</text>
<text x="231.5" y="203.6">A</text>
<text x="237.5" y="200.8">QTY</text>
<text x="239.4" y="203.6">1</text>
<text x="245.7" y="200.8">DRAWING NO</text>
<text x="266.5" y="203.6">ANY</text>
<text x="266.8" y="200.8">REV</text>
<text x="142.7" y="205.3">± 2° (BEND)</text>
<text x="162.3" y="208.1">X.XXX</text>
<text x="162.4" y="205">X.XX</text>
<text x="172.3" y="205">± 0.25</text>
<text x="172.3" y="208.1">± 0.13</text>
<text x="186.8" y="208.2">NAME</text>
<text x="207.9" y="208.2">DATE</text>
<text x="234.2" y="208.2">SCALE</text>
<text x="244.8" y="208.2">1:1</text>
<text x="256.4" y="208.2">SHEET</text>
<text x="266" y="208.2">1/1</text>
</g>
<g font-size="1.4">
<text x="89.1" y="96.2">wheel,r</text>
<text x="165.5" y="103.7">caster,r</text>
<text x="111.6" y="109.5">friction</text>
<text x="99.7" y="121">Wheel</text>
<text x="179.1" y="121">Caster</text>
</g>
</svg>
